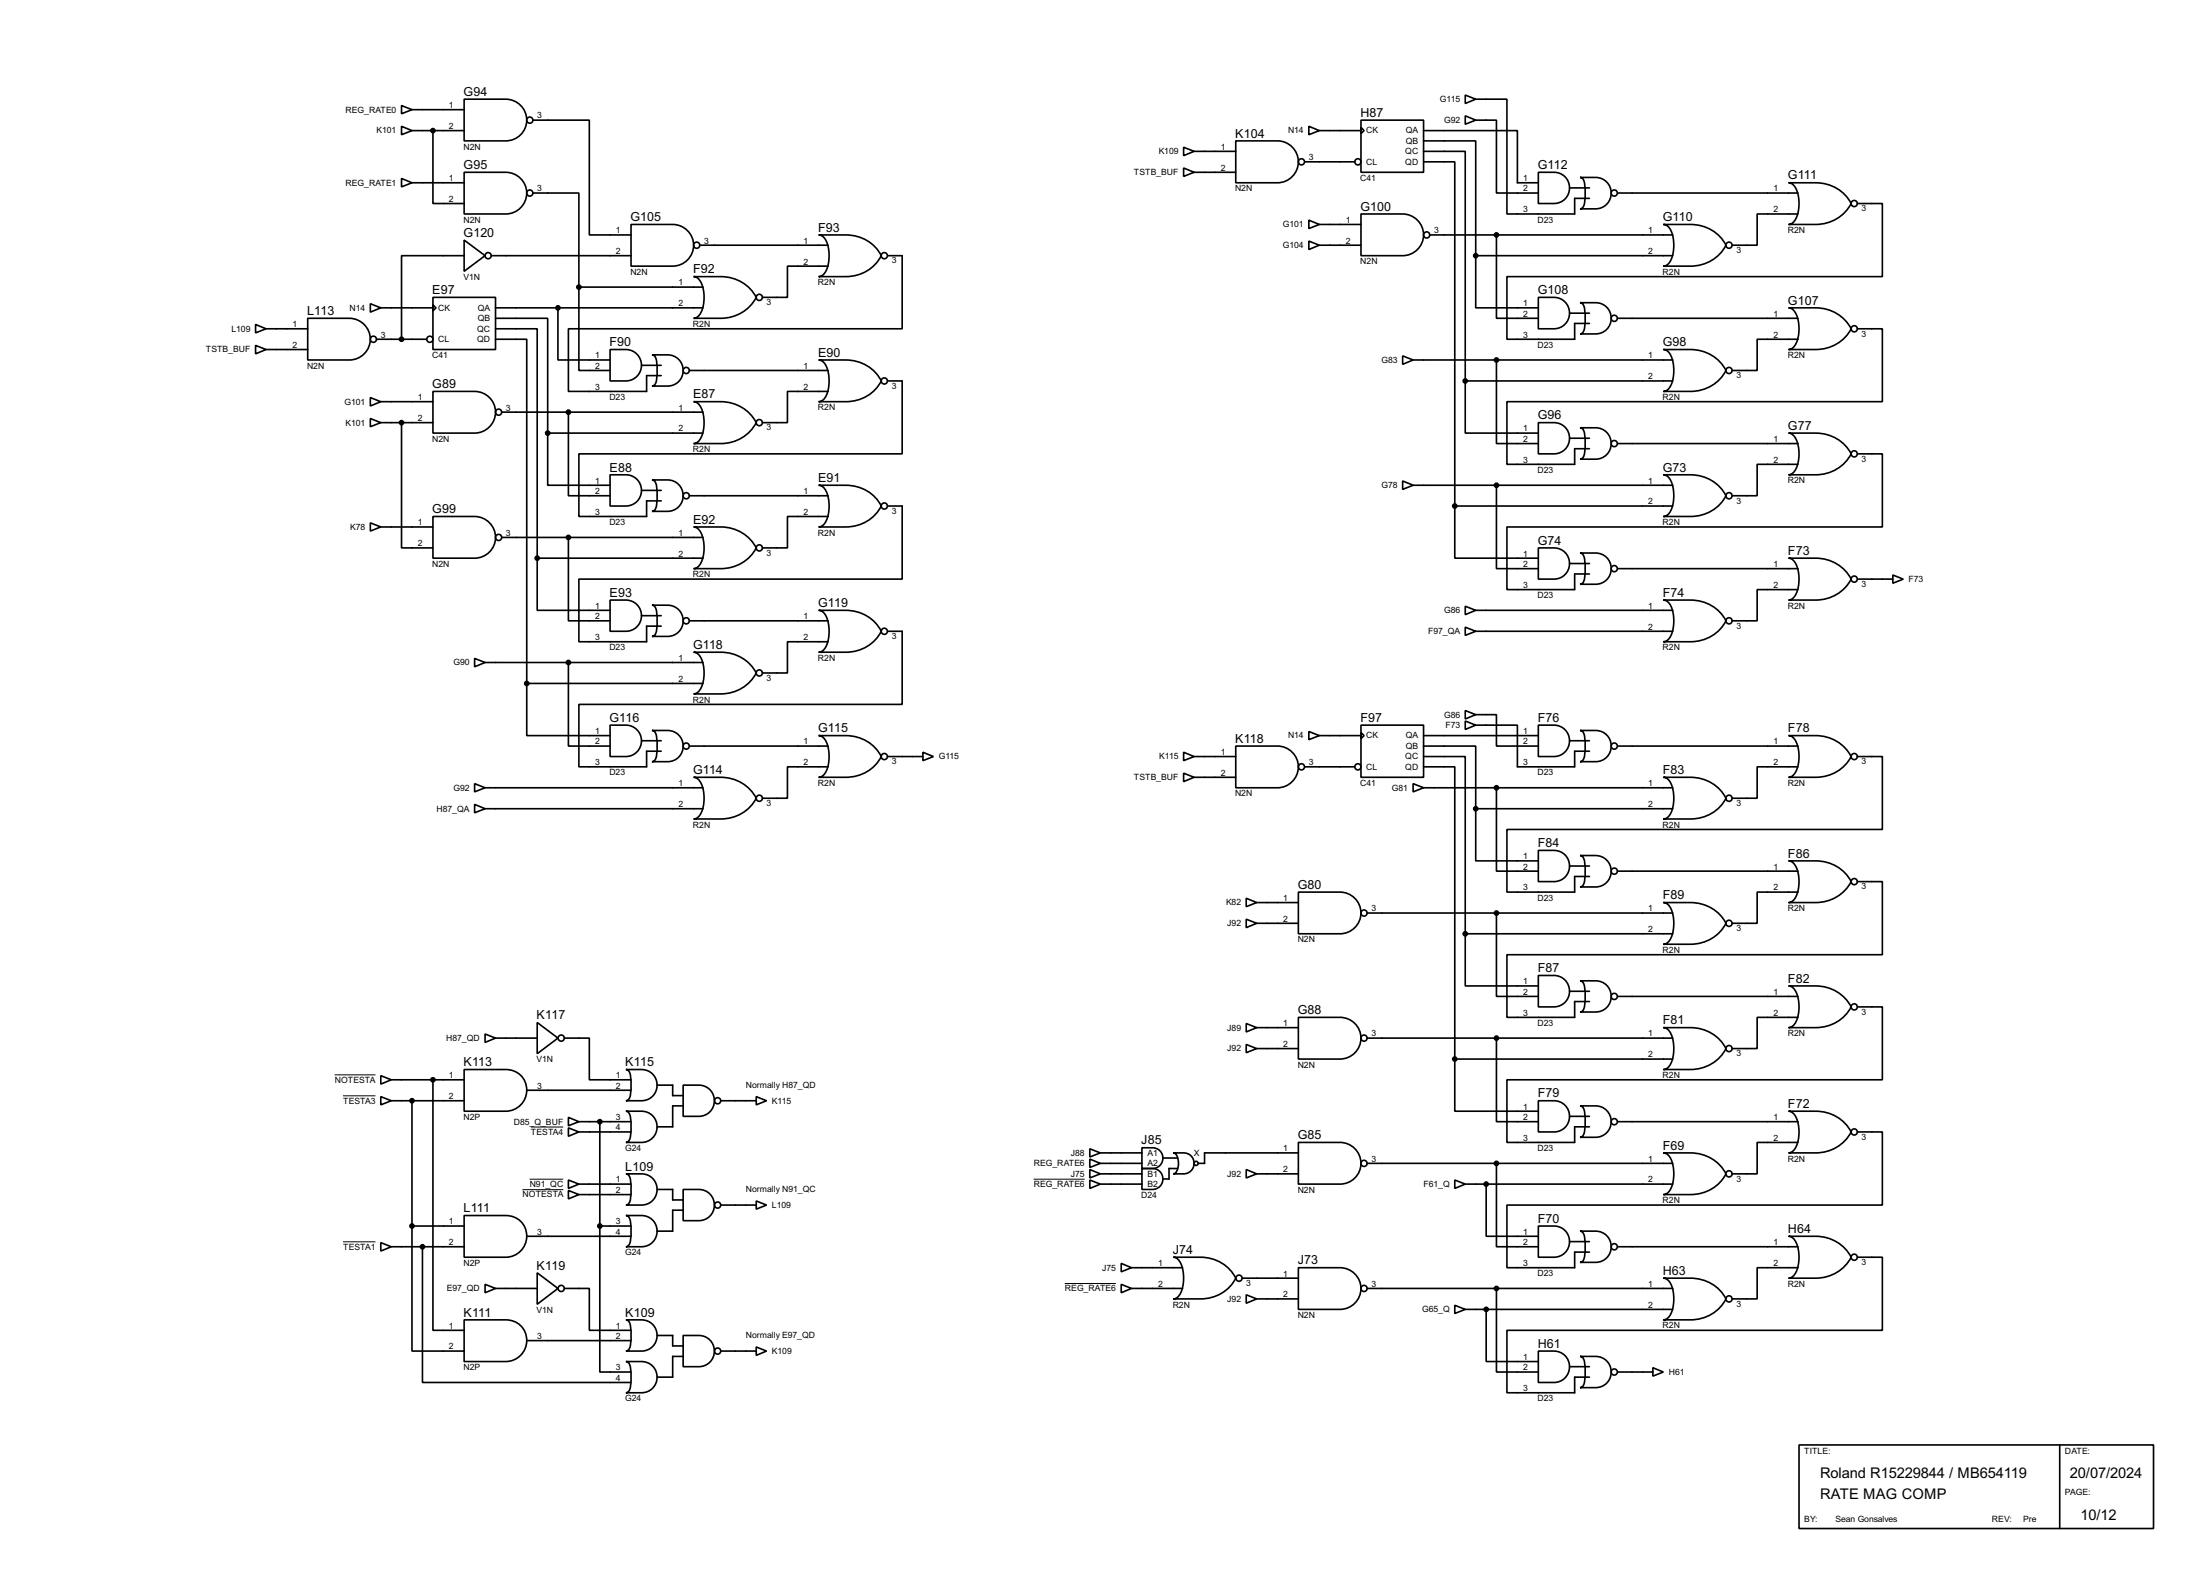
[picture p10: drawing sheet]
<svg xmlns="http://www.w3.org/2000/svg" width="536mm" height="383mm" viewBox="0 0 536 383" stroke-linecap="round" stroke-linejoin="round" font-family="sans-serif">
<g fill="none" stroke="#000" stroke-width=".4">
<path d="M97.8 30.8l2.6 1-2.6 1zM97.8 25.7l2.6 1-2.6 1zM100.4 31.8h12.7M100.4 26.7h12.7M105.5 31.8v17.8h7.6M113.1 24.2h10.1a5.1 5.1 0 0 1 5.1 5 5.1 5.1 0 0 1-5.1 5.1h-10.1zM129.8 29.3h13.8v27.9h10.1M288.3 35.9l2.6 1-2.6 1zM290.9 36.9h10.1M301 34.3h10.2a5.1 5.1 0 0 1 5.1 5.1 5.1 5.1 0 0 1-5.1 5.1h-10.2zM317.8 39.4h12.2M318.8 30.8l2.6 1-2.6 1z"/>
<path d="M321.4 31.8h10.1M331.5 29.3h15.3v12.7h-15.3zM331.5 31l.8 .8-.8 .8zM346.8 31.8h22.8v12.7h5.1M346.8 36.9h10.1v55.9M346.8 39.4h7.6v83.8M346.8 34.3h12.7v28M356.9 23.2l2.6 1-2.6 1zM356.9 28.2l2.6 1.1-2.6 1zM359.5 24.2h7.6v27.9h16.5v-3.8h3.6M359.5 29.3h5v17.7h10.2M97.8 43.5l2.6 1-2.6 1z"/>
<path d="M100.4 44.5h12.7M113.1 58.5l5.1 3.8-5.1 3.8zM113.1 42h10.1a5.1 5.1 0 0 1 5.1 5 5.1 5.1 0 0 1-5.1 5.1h-10.1zM129.8 47h11.2v22.9M153.7 54.7h10.2a5.1 5.1 0 0 1 5.1 5 5.1 5.1 0 0 1-5.1 5.1h-10.2zM170.5 59.7h31.2M199.4 57.2h6.6a9.5 9.5 0 0 1 8.7 5.1 9.5 9.5 0 0 1-8.7 5.1h-6.6a3.2 3.2 0 0 0 2.4-3.2 7.7 7.7 0 0 0-1.3-6.6zM288.3 40.9l2.6 1.1-2.6 1zM290.9 42h10.1M318.8 53.6l2.6 1.1-2.6 1zM318.8 58.7l2.6 1-2.6 1.1zM321.4 59.7h10.1"/>
<path d="M321.4 54.7h10.1M331.5 52.1h10.2a5.1 5.1 0 0 1 5.1 5.1 5.1 5.1 0 0 1-5.1 5.1h-10.2zM348.3 57.2h59.2M364.5 57.2v20.3h10.2M374.7 42h3.8a3.8 3.8 0 0 1 3.8 3.8 3.8 3.8 0 0 1-3.8 3.8h-3.8zM382.3 45.8h4.9M384.9 43.2h3.8a3.8 3.8 0 0 1 3.8 3.8 3.8 3.8 0 0 1-3.8 3.9h-3.8a1.76 1.76 0 0 0 1.1-2 15.3 15.3 0 0 0-.3-5.1l-.3-.4zM394 47h44M405.2 54.7h6.6a9.5 9.5 0 0 1 8.6 5 9.5 9.5 0 0 1-8.6 5.1h-6.6a3.2 3.2 0 0 0 2.3-3.1 7.7 7.7 0 0 0-1.3-6.6zM435.7 44.5h6.6a9.6 9.6 0 0 1 8.6 5.1 9.6 9.6 0 0 1-8.6 5.1h-6.6a3.2 3.2 0 0 0 2.3-3.2 7.6 7.6 0 0 0-1.3-6.6zM438 52.1h-10v7.6h-6.1M452.4 49.6h6.1v17.8h-91.4v15.2h16.5v-3.8h3.6"/>
<path d="M62.3 79l2.5 1.1-2.5 1zM75 77.5h10.1a5.1 5.1 0 0 1 5.1 5.1 5.1 5.1 0 0 1-5.1 5.1h-10.1zM90.2 74l2.6 1-2.6 1zM92.8 75h12.7M105.5 72.4h15.2v12.7h-15.2zM105.5 74.2l.7 .8-.7 .7zM113.1 62.3h-15.3v20.3M119.7 62.3h34M120.7 77.5h12.7v28M120.7 75h50.6M135.9 75v12.7h12.7M141 69.9v20.3h7.6"/>
<path d="M141 69.9h30.3M169 67.4h6.6a9.6 9.6 0 0 1 8.6 5 9.6 9.6 0 0 1-8.6 5.1h-6.6a3.2 3.2 0 0 0 2.3-3.1 7.6 7.6 0 0 0-1.3-6.6zM201.7 64.8h-9.9v7.6h-6.1M216.2 62.3h3.6v17.8h-81.3v15.2h19v-3.8h3.6M359.5 62.3v12.7h15.2M359.5 62.3h48M374.7 72.4h3.8a3.8 3.8 0 0 1 3.8 3.8 3.8 3.8 0 0 1-3.8 3.9h-3.8zM382.3 76.3h4.9M384.9 73.7h3.8a3.8 3.8 0 0 1 3.8 3.8 3.8 3.8 0 0 1-3.8 3.8h-3.8a1.75 1.75 0 0 0 1.1-1.9 15.1 15.1 0 0 0-.3-5.1l-.3-.4zM394 77.5h44M435.7 75h6.6a9.6 9.6 0 0 1 8.6 5.1 9.6 9.6 0 0 1-8.6 5h-6.6a3.2 3.2 0 0 0 2.3-3.1 7.7 7.7 0 0 0-1.3-6.6zM62.3 84.1l2.5 1-2.5 1.1z"/>
<path d="M64.8 85.1h10.2M64.8 80.1h10.2M90.2 96.8l2.6 1-2.6 1.1zM91.7 82.6h12.2M92.8 97.8h12.7M105.5 95.3h10.1a5.1 5.1 0 0 1 5.1 5.1 5.1 5.1 0 0 1-5.1 5.1h-10.1zM120.7 80.1h10.2v55.8M120.7 82.6h7.6v83.8M148.6 85.1h3.9a3.8 3.8 0 0 1 3.8 3.8 3.8 3.8 0 0 1-3.8 3.9h-3.9zM156.3 89h4.8M158.8 86.4h3.8a3.8 3.8 0 0 1 3.8 3.8 3.8 3.8 0 0 1-3.8 3.8h-3.8a1.75 1.75 0 0 0 1.2-1.9 15.1 15.1 0 0 0-.3-5.1l-.4-.4zM167.9 90.2h33.8"/>
<path d="M169 97.8h6.6a9.6 9.6 0 0 1 8.6 5.1 9.6 9.6 0 0 1-8.6 5.1h-6.6a3.2 3.2 0 0 0 2.3-3.1 7.7 7.7 0 0 0-1.3-6.7zM199.4 87.7h6.6a9.5 9.5 0 0 1 8.7 5.1 9.5 9.5 0 0 1-8.7 5h-6.6a3.1 3.1 0 0 0 2.4-3.1 7.8 7.8 0 0 0-1.3-6.6zM201.7 95.3h-9.9v7.6h-6.1M216.2 92.8h3.6v17.7h-78.8v15.3h16.5v-3.8h3.6M341.7 86.7l2.5 1-2.5 1zM344.2 87.7h63.3M356.9 92.8v12.7h17.8M356.9 92.8h50.6M364.5 87.7v20.3h10.2M405.2 85.1h6.6a9.6 9.6 0 0 1 8.6 5.1 9.5 9.5 0 0 1-8.6 5.1h-6.6a3.2 3.2 0 0 0 2.3-3.1 7.8 7.8 0 0 0-1.3-6.7zM438 82.6h-10v7.6h-6.1M452.4 80.1h6.1v17.7h-91.4v15.3h16.5v-3.8h3.6"/>
<path d="M90.2 101.9l2.6 1-2.6 1zM92.8 102.9h12.7M97.8 102.9v30.5h7.7M122.2 100.4h49.1M133.4 105.5v12.7h15.2M133.4 105.5h37.9M138.5 100.4v20.3h10.1M148.6 115.6h3.9a3.8 3.8 0 0 1 3.8 3.8 3.8 3.8 0 0 1-3.8 3.8h-3.9zM156.3 119.4h4.8M158.8 116.9h3.8a3.8 3.8 0 0 1 3.8 3.8 3.8 3.8 0 0 1-3.8 3.8h-3.8a1.75 1.75 0 0 0 1.2-1.9 15.4 15.4 0 0 0-.3-5.1l-.4-.5zM199.4 118.2h6.6a9.5 9.5 0 0 1 8.7 5 9.5 9.5 0 0 1-8.7 5.1h-6.6a3.2 3.2 0 0 0 2.4-3.1 7.7 7.7 0 0 0-1.3-6.6zM341.7 117.1l2.5 1.1-2.5 1z"/>
<path d="M344.2 118.2h63.3M364.5 118.2v20.3h10.2M374.7 102.9h3.8a3.8 3.8 0 0 1 3.8 3.8 3.8 3.8 0 0 1-3.8 3.8h-3.8zM382.3 106.7h4.9M384.9 104.2h3.8a3.8 3.8 0 0 1 3.8 3.8 3.8 3.8 0 0 1-3.8 3.8h-3.8a1.75 1.75 0 0 0 1.1-1.9 15.4 15.4 0 0 0-.3-5.1l-.3-.5zM394 108h44M405.2 115.6h6.6a9.6 9.6 0 0 1 8.6 5.1 9.5 9.5 0 0 1-8.6 5.1h-6.6a3.2 3.2 0 0 0 2.3-3.2 7.8 7.8 0 0 0-1.3-6.6zM435.7 105.5h6.6a9.6 9.6 0 0 1 8.6 5 9.6 9.6 0 0 1-8.6 5.1h-6.6a3.2 3.2 0 0 0 2.3-3.1 7.6 7.6 0 0 0-1.3-6.6zM438 113.1h-10v7.6h-6.1M452.4 110.5h6.1v17.8h-91.4v15.3h16.5v-3.8h3.6M90.2 127.3l2.6 1-2.6 1zM92.8 128.3h12.7"/>
<path d="M105.5 125.8h10.1a5.1 5.1 0 0 1 5.1 5 5.1 5.1 0 0 1-5.1 5.1h-10.1zM122.2 130.9h49.1M130.9 135.9v12.7h17.7M130.9 135.9h40.4M138.5 130.9v20.3h10.1M167.9 120.7h33.8M169 128.3h6.6a9.6 9.6 0 0 1 8.6 5.1 9.6 9.6 0 0 1-8.6 5.1h-6.6a3.2 3.2 0 0 0 2.3-3.2 7.7 7.7 0 0 0-1.3-6.6zM201.7 125.8h-9.9v7.6h-6.1M216.2 123.2h3.6v17.8h-78.8v15.3h16.5v-3.8h3.6M354.4 123.2v12.7h20.3M354.4 123.2h53.1M374.7 133.4h3.8a3.8 3.8 0 0 1 3.8 3.8 3.8 3.8 0 0 1-3.8 3.8h-3.8z"/>
<path d="M382.3 137.2h4.9M384.9 134.7h3.8a3.8 3.8 0 0 1 3.8 3.8 3.8 3.8 0 0 1-3.8 3.8h-3.8a1.73 1.73 0 0 0 1.1-2 15.2 15.2 0 0 0-.3-5l-.3-.5zM394 138.5h44M435.7 135.9h6.6a9.6 9.6 0 0 1 8.6 5.1 9.6 9.6 0 0 1-8.6 5.1h-6.6a3.2 3.2 0 0 0 2.3-3.1 7.7 7.7 0 0 0-1.3-6.7zM148.6 146.1h3.9a3.8 3.8 0 0 1 3.8 3.8 3.8 3.8 0 0 1-3.8 3.8h-3.9zM156.3 149.9h4.8M158.8 147.4h3.8a3.8 3.8 0 0 1 3.8 3.8 3.8 3.8 0 0 1-3.8 3.8h-3.8a1.73 1.73 0 0 0 1.2-2 15.2 15.2 0 0 0-.3-5l-.4-.5zM167.9 151.2h33.8M169 158.8h6.6a9.6 9.6 0 0 1 8.6 5.1 9.6 9.6 0 0 1-8.6 5.1h-6.6a3.2 3.2 0 0 0 2.3-3.2 7.6 7.6 0 0 0-1.3-6.6zM199.4 148.6h6.6a9.5 9.5 0 0 1 8.7 5.1 9.5 9.5 0 0 1-8.7 5.1h-6.6a3.2 3.2 0 0 0 2.4-3.1 7.8 7.8 0 0 0-1.3-6.7zM201.7 156.3h-9.9v7.6h-6.1M216.2 153.7h3.6v17.8h-78.8v15.2h16.5v-3.8h3.6"/>
<path d="M356.9 147.6l2.6 1-2.6 1.1zM356.9 152.7l2.6 1-2.6 1zM359.5 148.6h48M359.5 153.7h48M405.2 146.1h6.6a9.5 9.5 0 0 1 8.6 5.1 9.5 9.5 0 0 1-8.6 5.1h-6.6a3.2 3.2 0 0 0 2.3-3.2 7.7 7.7 0 0 0-1.3-6.6zM438 143.6h-10v7.6h-6.1M452.4 141h8.7M461.1 140l2.5 1-2.5 1zM115.6 160.3l2.6 1-2.6 1.1zM118.2 161.3h53.1M128.3 166.4v12.7h20.3M128.3 166.4h43"/>
<path d="M138.5 161.3v20.4h10.1M148.6 176.6h3.9a3.8 3.8 0 0 1 3.8 3.8 3.8 3.8 0 0 1-3.8 3.8h-3.9zM158.8 177.9h3.8a3.8 3.8 0 0 1 3.8 3.8 3.8 3.8 0 0 1-3.8 3.8h-3.8a1.75 1.75 0 0 0 1.2-2 15.2 15.2 0 0 0-.3-5.1l-.4-.4zM199.4 179.1h6.6a9.5 9.5 0 0 1 8.7 5.1 9.5 9.5 0 0 1-8.7 5.1h-6.6a3.2 3.2 0 0 0 2.4-3.2 7.8 7.8 0 0 0-1.3-6.6zM318.8 178.1l2.6 1-2.6 1zM321.4 179.1h10.1M331.5 176.6h15.3v12.7h-15.3zM331.5 178.4l.8 .7-.8 .8zM346.8 179.1h27.9M356.9 173l2.6 1-2.6 1.1zM356.9 175.6l2.6 1-2.6 1zM359.5 174h5v7.7h10.2"/>
<path d="M359.5 176.6h10.1v10.1h14v-3.8h3.6M374.7 176.6h3.8a3.8 3.8 0 0 1 3.8 3.8 3.8 3.8 0 0 1-3.8 3.8h-3.8zM384.9 177.9h3.8a3.8 3.8 0 0 1 3.8 3.8 3.8 3.8 0 0 1-3.8 3.8h-3.8a1.75 1.75 0 0 0 1.1-2 15.2 15.2 0 0 0-.3-5.1l-.3-.4zM435.7 179.1h6.6a9.6 9.6 0 0 1 8.6 5.1 9.6 9.6 0 0 1-8.6 5.1h-6.6a3.2 3.2 0 0 0 2.3-3.2 7.7 7.7 0 0 0-1.3-6.6zM115.6 190.8l2.6 1-2.6 1zM115.6 195.9l2.6 1-2.6 1zM118.2 196.9h53.1M118.2 191.8h53.1M156.3 180.4h4.8M167.9 181.7h33.8M169 189.3h6.6a9.6 9.6 0 0 1 8.6 5.1 9.6 9.6 0 0 1-8.6 5h-6.6a3.2 3.2 0 0 0 2.3-3.1 7.7 7.7 0 0 0-1.3-6.6zM201.7 186.7h-9.9v7.7h-6.1"/>
<path d="M216.2 184.2h8.6M224.8 183.2l2.6 1-2.6 1zM288.3 183.2l2.6 1-2.6 1zM288.3 188.3l2.6 1-2.6 1zM290.9 184.2h10.1M290.9 189.3h10.1M301 181.7h10.2a5.1 5.1 0 0 1 5.1 5 5.1 5.1 0 0 1-5.1 5.1h-10.2zM317.8 186.7h12.2M344.2 190.8l2.6 1-2.6 1zM346.8 181.7h12.7v15.2M346.8 184.2h10.1v43.2M346.8 186.7h7.6v71.2"/>
<path d="M346.8 191.8h60.7M359.5 196.9v12.7h15.2M359.5 196.9h48M364.5 191.8v20.3h10.2M382.3 180.4h4.9M394 181.7h44M405.2 189.3h6.6a9.6 9.6 0 0 1 8.6 5.1 9.5 9.5 0 0 1-8.6 5h-6.6a3.1 3.1 0 0 0 2.3-3.1 7.8 7.8 0 0 0-1.3-6.6zM438 186.7h-10v7.7h-6.1M452.4 184.2h6.1v17.8h-91.4v15.2h16.5v-3.8h3.6M303.6 218.7l2.5 1.1-2.5 1zM306.1 219.8h10.2M316.3 217.2h10.1a5.1 5.1 0 0 1 5.1 5.1 5.1 5.1 0 0 1-5.1 5.1h-10.1z"/>
<path d="M374.7 207.1h3.8a3.8 3.8 0 0 1 3.8 3.8 3.8 3.8 0 0 1-3.8 3.8h-3.8zM382.3 210.9h4.9M384.9 208.3h3.8a3.8 3.8 0 0 1 3.8 3.8 3.8 3.8 0 0 1-3.8 3.9h-3.8a1.76 1.76 0 0 0 1.1-2 15.3 15.3 0 0 0-.3-5.1l-.3-.4zM394 212.1h44M405.2 219.8h6.6a9.5 9.5 0 0 1 8.6 5 9.5 9.5 0 0 1-8.6 5.1h-6.6a3.2 3.2 0 0 0 2.3-3.1 7.7 7.7 0 0 0-1.3-6.6zM435.7 209.6h6.6a9.6 9.6 0 0 1 8.6 5.1 9.6 9.6 0 0 1-8.6 5.1h-6.6a3.2 3.2 0 0 0 2.3-3.2 7.6 7.6 0 0 0-1.3-6.6zM438 217.2h-10v7.6h-6.1M452.4 214.7h6.1v17.8h-91.4v15.2h16.5v-3.8h3.6M303.6 223.8l2.5 1-2.5 1.1zM306.1 224.8h10.2M333 222.3h74.5M356.9 227.4v12.7h17.8"/>
<path d="M356.9 227.4h50.6M364.5 222.3v20.3h10.2M374.7 237.5h3.8a3.8 3.8 0 0 1 3.8 3.8 3.8 3.8 0 0 1-3.8 3.9h-3.8zM384.9 238.8h3.8a3.8 3.8 0 0 1 3.8 3.8 3.8 3.8 0 0 1-3.8 3.8h-3.8a1.75 1.75 0 0 0 1.1-1.9 15.1 15.1 0 0 0-.3-5.1l-.3-.4zM118.2 251.8l2.5 1-2.5 1zM120.7 252.8h10.2M130.9 249l5 3.8-5 3.8zM137.5 252.8h6.1v10.1h10.1M303.6 249.2l2.5 1-2.5 1.1zM303.6 254.3l2.5 1-2.5 1zM306.1 250.2h10.2M306.1 255.3h10.2"/>
<path d="M316.3 247.7h10.1a5.1 5.1 0 0 1 5.1 5.1 5.1 5.1 0 0 1-5.1 5.1h-10.1zM333 252.8h74.5M354.4 257.9v12.7h20.3M354.4 257.9h53.1M364.5 252.8v20.3h10.2M382.3 241.4h4.9M394 242.6h44M405.2 250.2h6.6a9.6 9.6 0 0 1 8.6 5.1 9.5 9.5 0 0 1-8.6 5.1h-6.6a3.2 3.2 0 0 0 2.3-3.1 7.8 7.8 0 0 0-1.3-6.7zM435.7 240.1h6.6a9.6 9.6 0 0 1 8.6 5.1 9.6 9.6 0 0 1-8.6 5h-6.6a3.2 3.2 0 0 0 2.3-3.1 7.7 7.7 0 0 0-1.3-6.6zM438 247.7h-10v7.6h-6.1M452.4 245.2h6.1v17.7h-91.4v15.3h16.5v-3.8h3.6M92.8 261.9l2.5 1-2.5 1.1z"/>
<path d="M92.8 267l2.5 1-2.5 1zM95.3 268h17.8M95.3 262.9h17.8M100.4 268v30.5M105.5 262.9v61h7.6M113.1 260.4h10.1a5.1 5.1 0 0 1 5.1 5.1 5.1 5.1 0 0 1-5.1 5.1h-10.1zM128.3 265.5h25.4M138.5 272.1l2.5 1-2.5 1zM138.5 274.6l2.5 1-2.5 1.1zM141 273.1h12.7M141 275.6h12.7M146.1 273.1v25.4"/>
<path d="M152.5 260.4h3.8a3.8 3.8 0 0 1 3.8 3.8 3.8 3.8 0 0 1-3.8 3.8h-3.8a1.75 1.75 0 0 0 1.1-1.9 15.2 15.2 0 0 0-.3-5.1l-.3-.4zM152.5 270.6h3.8a3.8 3.8 0 0 1 3.8 3.8 3.8 3.8 0 0 1-3.8 3.8h-3.8a1.75 1.75 0 0 0 1.1-2 15.1 15.1 0 0 0-.3-5l-.3-.5zM160.1 264.2h3.8v2.6h2.5M166.4 264.2h3.8a3.8 3.8 0 0 1 3.8 3.8 3.8 3.8 0 0 1-3.8 3.8h-3.8zM166.4 269.3h-2.5v5.1h-3.8M175.6 268h8.6M184.2 267l2.5 1-2.5 1zM265.5 279.7l2.5 1-2.5 1zM278.2 279.5a5.2 5.2 0 0 1 4.1 .5 2.54 2.54 0 0 1 .8 2.8 2.54 2.54 0 0 1-2.4 1.7h-2.5zM316.3 278.2h10.1a5.1 5.1 0 0 1 5.1 5 5.1 5.1 0 0 1-5.1 5.1h-10.1zM374.7 268h3.8a3.8 3.8 0 0 1 3.8 3.8 3.8 3.8 0 0 1-3.8 3.8h-3.8zM382.3 271.8h4.9"/>
<path d="M384.9 269.3h3.8a3.8 3.8 0 0 1 3.8 3.8 3.8 3.8 0 0 1-3.8 3.8h-3.8a1.75 1.75 0 0 0 1.1-1.9 15.4 15.4 0 0 0-.3-5.1l-.3-.5zM394 273.1h44M435.7 270.6h6.6a9.6 9.6 0 0 1 8.6 5 9.6 9.6 0 0 1-8.6 5.1h-6.6a3.2 3.2 0 0 0 2.3-3.1 7.6 7.6 0 0 0-1.3-6.6zM438 278.2h-10v7.6h-6.1M452.4 275.6h6.1v17.8h-91.4v15.3h16.5v-3.8h3.6M100.4 298.5v30.5h12.7M100.4 298.5h12.7M113.1 296h10.1a5.1 5.1 0 0 1 5.1 5 5.1 5.1 0 0 1-5.1 5.1h-10.1zM138.5 289.9l2.5 1-2.5 1zM138.5 287.3l2.5 1-2.5 1.1zM141 288.3h12.7M141 290.9h12.7"/>
<path d="M146.1 298.5v35.6h7.6M146.1 298.5h7.6M152.5 285.8h3.8a3.8 3.8 0 0 1 3.8 3.8 3.8 3.8 0 0 1-3.8 3.8h-3.8a1.75 1.75 0 0 0 1.1-1.9 15.2 15.2 0 0 0-.3-5.1l-.3-.4zM152.5 296h3.8a3.8 3.8 0 0 1 3.8 3.8 3.8 3.8 0 0 1-3.8 3.8h-3.8a1.75 1.75 0 0 0 1.1-2 15.1 15.1 0 0 0-.3-5l-.3-.5zM160.1 289.6h3.8v2.6h2.5M166.4 289.6h3.8a3.8 3.8 0 0 1 3.8 3.8 3.8 3.8 0 0 1-3.8 3.8h-3.8zM166.4 294.7h-2.5v5.1h-3.8M175.6 293.4h8.6M184.2 292.4l2.5 1-2.5 1zM265.5 282.2l2.5 1.1-2.5 1zM265.5 284.8l2.5 1-2.5 1zM265.5 287.3l2.5 1-2.5 1.1z"/>
<path d="M268 285.8h10.2M268 283.3h10.2M268 280.7h10.2M268 288.3h10.2M278.2 284.5a5.1 5.1 0 0 1 4.1 .5 2.56 2.56 0 0 1 .8 2.9 2.56 2.56 0 0 1-2.4 1.7h-2.5zM283.3 282h3.5M285.8 280.7a5.1 5.1 0 0 1 4.1 .5 2.57 2.57 0 0 1 .8 2.9 2.57 2.57 0 0 1-2.4 1.7h-2.5a2.29 2.29 0 0 0 1.3-2.5 2.24 2.24 0 0 0-1.3-2.6zM286.8 284.5h-2v2.6h-1.5M303.6 284.8l2.5 1-2.5 1zM306.1 285.8h10.2M316.3 280.7h-22.9v2.6h-1.5M333 283.3h74.5"/>
<path d="M354.4 287.3l2.5 1-2.5 1.1zM356.9 288.3h50.6M362 288.3v12.7h12.7M364.5 283.3v20.3h10.2M374.7 298.5h3.8a3.8 3.8 0 0 1 3.8 3.8 3.8 3.8 0 0 1-3.8 3.8h-3.8zM384.9 299.8h3.8a3.8 3.8 0 0 1 3.8 3.8 3.8 3.8 0 0 1-3.8 3.8h-3.8a1.73 1.73 0 0 0 1.1-2 15.2 15.2 0 0 0-.3-5l-.3-.5zM405.2 280.7h6.6a9.6 9.6 0 0 1 8.6 5.1 9.5 9.5 0 0 1-8.6 5.1h-6.6a3.2 3.2 0 0 0 2.3-3.2 7.8 7.8 0 0 0-1.3-6.6zM92.8 302.6l2.5 1-2.5 1zM95.3 303.6h17.8M102.9 303.6v33h50.8M118.2 312.7l2.5 1-2.5 1.1zM120.7 313.7h10.2"/>
<path d="M128.3 301h25.4M130.9 309.9l5 3.8-5 3.9zM137.5 313.7h6.1v10.2h10.1M273.1 307.6l2.5 1.1-2.5 1zM273.1 312.7l2.5 1-2.5 1.1zM275.6 313.7h12.5M275.6 308.7h12.5M285.8 306.1h6.6a9.5 9.5 0 0 1 8.6 5.1 9.4 9.4 0 0 1-8.6 5.1h-6.6a3.2 3.2 0 0 0 2.3-3.2 7.9 7.9 0 0 0-1.3-6.6zM302.6 311.2h13.7M303.6 315.3l2.5 1-2.5 1zM306.1 316.3h10.2M316.3 308.7h10.1a5.1 5.1 0 0 1 5.1 5 5.1 5.1 0 0 1-5.1 5.1h-10.1z"/>
<path d="M333 313.7h74.5M354.4 317.8l2.5 1-2.5 1zM356.9 318.8h50.6M362 318.8v12.7h12.7M364.5 313.7v20.4h10.2M382.3 302.3h4.9M394 303.6h44M405.2 311.2h6.6a9.5 9.5 0 0 1 8.6 5.1 9.5 9.5 0 0 1-8.6 5.1h-6.6a3.2 3.2 0 0 0 2.3-3.2 7.7 7.7 0 0 0-1.3-6.6zM435.7 301h6.6a9.6 9.6 0 0 1 8.6 5.1 9.6 9.6 0 0 1-8.6 5.1h-6.6a3.2 3.2 0 0 0 2.3-3.1 7.7 7.7 0 0 0-1.3-6.7zM438 308.7h-10v7.6h-6.1M452.4 306.1h6.1v17.8h-91.4v15.2h16.5v-3.8h3.6M113.1 321.4h10.1a5.1 5.1 0 0 1 5.1 5 5.1 5.1 0 0 1-5.1 5.1h-10.1z"/>
<path d="M128.3 326.4h25.4M152.5 321.4h3.8a3.8 3.8 0 0 1 3.8 3.8 3.8 3.8 0 0 1-3.8 3.8h-3.8a1.75 1.75 0 0 0 1.1-2 15.1 15.1 0 0 0-.3-5l-.3-.5zM152.5 331.5h3.8a3.8 3.8 0 0 1 3.8 3.8 3.8 3.8 0 0 1-3.8 3.8h-3.8a1.73 1.73 0 0 0 1.1-1.9 15.2 15.2 0 0 0-.3-5.1l-.3-.4zM160.1 325.2h3.8v2.5h2.5M166.4 325.2h3.8a3.8 3.8 0 0 1 3.8 3.8 3.8 3.8 0 0 1-3.8 3.8h-3.8zM166.4 330.3h-2.5v5h-3.8M175.6 329h8.6M184.2 328l2.5 1-2.5 1zM374.7 329h3.8a3.8 3.8 0 0 1 3.8 3.8 3.8 3.8 0 0 1-3.8 3.8h-3.8zM382.3 332.8h4.9M384.9 330.3h3.8a3.8 3.8 0 0 1 3.8 3.8 3.8 3.8 0 0 1-3.8 3.8h-3.8a1.75 1.75 0 0 0 1.1-2 15.2 15.2 0 0 0-.3-5.1l-.3-.4zM394 334.1h8.6"/>
<path d="M402.6 333l2.6 1.1-2.6 1zM438.2 351.8h86.4v20.4h-86.4zM501.7 351.8v20.4"/>
<circle cx="129" cy="29.3" r=".75"/>
<circle cx="317" cy="39.4" r=".75"/>
<circle cx="330.7" cy="39.4" r=".75"/>
<circle cx="129" cy="47" r=".75"/>
<circle cx="169.7" cy="59.7" r=".75"/>
<circle cx="347.5" cy="57.2" r=".75"/>
<circle cx="393.2" cy="47" r=".75"/>
<circle cx="421.1" cy="59.7" r=".75"/>
<circle cx="451.6" cy="49.6" r=".75"/>
<circle cx="118.9" cy="62.3" r=".75"/>
<circle cx="184.9" cy="72.4" r=".75"/>
<circle cx="215.4" cy="62.3" r=".75"/>
<circle cx="393.2" cy="77.5" r=".75"/>
<circle cx="90.9" cy="82.6" r=".75"/>
<circle cx="104.7" cy="82.6" r=".75"/>
<circle cx="167.1" cy="90.2" r=".75"/>
<circle cx="215.4" cy="92.8" r=".75"/>
<circle cx="421.1" cy="90.2" r=".75"/>
<circle cx="451.6" cy="80.1" r=".75"/>
<circle cx="121.4" cy="100.4" r=".75"/>
<circle cx="184.9" cy="102.9" r=".75"/>
<circle cx="393.2" cy="108" r=".75"/>
<circle cx="451.6" cy="110.5" r=".75"/>
<circle cx="121.4" cy="130.9" r=".75"/>
<circle cx="167.1" cy="120.7" r=".75"/>
<circle cx="184.9" cy="133.4" r=".75"/>
<circle cx="215.4" cy="123.2" r=".75"/>
<circle cx="393.2" cy="138.5" r=".75"/>
<circle cx="421.1" cy="120.7" r=".75"/>
<circle cx="167.1" cy="151.2" r=".75"/>
<circle cx="215.4" cy="153.7" r=".75"/>
<circle cx="421.1" cy="151.2" r=".75"/>
<circle cx="451.6" cy="141" r=".75"/>
<circle cx="184.9" cy="163.9" r=".75"/>
<circle cx="167.1" cy="181.7" r=".75"/>
<circle cx="184.9" cy="194.4" r=".75"/>
<circle cx="215.4" cy="184.2" r=".75"/>
<circle cx="317" cy="186.7" r=".75"/>
<circle cx="330.7" cy="186.7" r=".75"/>
<circle cx="393.2" cy="181.7" r=".75"/>
<circle cx="421.1" cy="194.4" r=".75"/>
<circle cx="451.6" cy="184.2" r=".75"/>
<circle cx="393.2" cy="212.1" r=".75"/>
<circle cx="451.6" cy="214.7" r=".75"/>
<circle cx="332.2" cy="222.3" r=".75"/>
<circle cx="421.1" cy="224.8" r=".75"/>
<circle cx="136.7" cy="252.8" r=".75"/>
<circle cx="332.2" cy="252.8" r=".75"/>
<circle cx="393.2" cy="242.6" r=".75"/>
<circle cx="421.1" cy="255.3" r=".75"/>
<circle cx="451.6" cy="245.2" r=".75"/>
<circle cx="174.8" cy="268" r=".75"/>
<circle cx="393.2" cy="273.1" r=".75"/>
<circle cx="451.6" cy="275.6" r=".75"/>
<circle cx="174.8" cy="293.4" r=".75"/>
<circle cx="291.3" cy="283.3" r=".5"/>
<circle cx="332.2" cy="283.3" r=".75"/>
<circle cx="421.1" cy="285.8" r=".75"/>
<circle cx="136.7" cy="313.7" r=".75"/>
<circle cx="301.8" cy="311.2" r=".75"/>
<circle cx="332.2" cy="313.7" r=".75"/>
<circle cx="393.2" cy="303.6" r=".75"/>
<circle cx="421.1" cy="316.3" r=".75"/>
<circle cx="451.6" cy="306.1" r=".75"/>
<circle cx="174.8" cy="329" r=".75"/>
<circle cx="393.2" cy="334.1" r=".75"/>
</g>
<g fill="#000" stroke="#000" stroke-width=".4">
<circle cx="105.4" cy="31.8" r=".5"/>
<circle cx="364.5" cy="57.2" r=".5"/>
<circle cx="135.9" cy="75" r=".5"/>
<circle cx="141" cy="69.9" r=".5"/>
<circle cx="359.4" cy="62.3" r=".5"/>
<circle cx="97.8" cy="82.6" r=".5"/>
<circle cx="356.9" cy="92.8" r=".5"/>
<circle cx="364.5" cy="87.7" r=".5"/>
<circle cx="97.8" cy="102.9" r=".5"/>
<circle cx="133.4" cy="105.5" r=".5"/>
<circle cx="138.4" cy="100.4" r=".5"/>
<circle cx="364.5" cy="118.2" r=".5"/>
<circle cx="130.8" cy="135.9" r=".5"/>
<circle cx="138.4" cy="130.9" r=".5"/>
<circle cx="354.3" cy="123.2" r=".5"/>
<circle cx="128.3" cy="166.4" r=".5"/>
<circle cx="138.4" cy="161.3" r=".5"/>
<circle cx="359.4" cy="196.9" r=".5"/>
<circle cx="364.5" cy="191.8" r=".5"/>
<circle cx="356.9" cy="227.4" r=".5"/>
<circle cx="364.5" cy="222.3" r=".5"/>
<circle cx="354.3" cy="257.9" r=".5"/>
<circle cx="364.5" cy="252.8" r=".5"/>
<circle cx="100.3" cy="268" r=".5"/>
<circle cx="105.4" cy="262.9" r=".5"/>
<circle cx="146.1" cy="273.1" r=".5"/>
<circle cx="100.3" cy="298.5" r=".5"/>
<circle cx="146.1" cy="298.5" r=".5"/>
<circle cx="362" cy="288.3" r=".5"/>
<circle cx="364.5" cy="283.3" r=".5"/>
<circle cx="102.9" cy="303.6" r=".5"/>
<circle cx="362" cy="318.8" r=".5"/>
<circle cx="364.5" cy="313.7" r=".5"/>
</g>
<path d="M81.5 261.7h10M83.6 266.8h7.9M129.3 274.4h7.9M127.3 289.7h9.9M129 287.1h8.2M251.8 287.1h12.4M83.6 302.4h7.9M259.4 312.5h12.4" fill="none" stroke="#000" stroke-width=".24"/>
<g font-size="4">
<text x="443.3" y="360">Roland R15229844 / MB654119</text>
<text x="504.2" y="360">20/07/2024</text>
<text x="443.3" y="365.1">RATE MAG COMP</text>
<text x="506.8" y="370.1">10/12</text>
</g>
<g font-size="3.4">
<text x="112.9" y="23.3">G94</text>
<text x="331.4" y="28.5">H87</text>
<text x="300.9" y="33.5">K104</text>
<text x="112.9" y="41.2">G95</text>
<text x="374.6" y="41.2">G112</text>
<text x="435.5" y="43.7">G111</text>
<text x="153.6" y="53.9">G105</text>
<text x="331.4" y="51.3">G100</text>
<text x="405" y="53.9">G110</text>
<text x="112.9" y="57.7">G120</text>
<text x="199.3" y="56.4">F93</text>
<text x="105.3" y="71.6">E97</text>
<text x="168.8" y="66.6">F92</text>
<text x="374.6" y="71.6">G108</text>
<text x="74.8" y="76.7">L113</text>
<text x="435.5" y="74.1">G107</text>
<text x="148.5" y="84.3">F90</text>
<text x="199.3" y="86.8">E90</text>
<text x="405" y="84.3">G98</text>
<text x="105.3" y="94.5">G89</text>
<text x="168.8" y="97">E87</text>
<text x="374.6" y="102.1">G96</text>
<text x="435.5" y="104.7">G77</text>
<text x="148.5" y="114.8">E88</text>
<text x="199.3" y="117.4">E91</text>
<text x="405" y="114.8">G73</text>
<text x="105.3" y="124.9">G99</text>
<text x="168.8" y="127.5">E92</text>
<text x="374.6" y="132.6">G74</text>
<text x="435.5" y="135.1">F73</text>
<text x="148.5" y="145.3">E93</text>
<text x="199.3" y="147.8">G119</text>
<text x="405" y="145.3">F74</text>
<text x="168.8" y="158">G118</text>
<text x="148.5" y="175.7">G116</text>
<text x="199.3" y="178.3">G115</text>
<text x="331.4" y="175.7">F97</text>
<text x="374.6" y="175.7">F76</text>
<text x="435.5" y="178.3">F78</text>
<text x="300.9" y="180.9">K118</text>
<text x="168.8" y="188.5">G114</text>
<text x="405" y="188.5">F83</text>
<text x="374.6" y="206.3">F84</text>
<text x="435.5" y="208.8">F86</text>
<text x="316.1" y="216.4">G80</text>
<text x="405" y="219">F89</text>
<text x="374.6" y="236.7">F87</text>
<text x="435.5" y="239.3">F82</text>
<text x="130.7" y="248.2">K117</text>
<text x="316.1" y="246.9">G88</text>
<text x="405" y="249.4">F81</text>
<text x="112.9" y="259.6">K113</text>
<text x="152.3" y="259.6">K115</text>
<text x="374.6" y="267.2">F79</text>
<text x="435.5" y="269.8">F72</text>
<text x="278" y="278.7">J85</text>
<text x="316.1" y="277.4">G85</text>
<text x="405" y="279.9">F69</text>
<text x="152.3" y="285">L109</text>
<text x="112.9" y="295.2">L111</text>
<text x="374.6" y="297.7">F70</text>
<text x="285.7" y="305.3">J74</text>
<text x="435.5" y="300.2">H64</text>
<text x="130.7" y="309.1">K119</text>
<text x="316.1" y="307.9">J73</text>
<text x="405" y="310.4">H63</text>
<text x="112.9" y="320.6">K111</text>
<text x="152.3" y="320.6">K109</text>
<text x="374.6" y="328.2">H61</text>
</g>
<g font-size="2.4">
<text x="84.1" y="27.4">REG_RATE0</text>
<text x="109.4" y="26.3">1</text>
<text x="130.9" y="28.9">3</text>
<text x="350.7" y="24.8">G115</text>
<text x="351.7" y="30">G92</text>
<text x="91.7" y="32.5">K101</text>
<text x="109.4" y="31.4">2</text>
<text x="313.7" y="32.5">N14</text>
<text x="332.8" y="32.5">CK</text>
<text x="342.4" y="32.5">QA</text>
<text x="342.4" y="35">QB</text>
<text x="112.9" y="36.4">N2N</text>
<text x="282.2" y="37.5">K109</text>
<text x="297.4" y="36.4">1</text>
<text x="297.4" y="41.6">2</text>
<text x="318.8" y="39">3</text>
<text x="332.8" y="40.1">CL</text>
<text x="342.3" y="37.5">QC</text>
<text x="342.3" y="40.1">QD</text>
<text x="84.1" y="45.2">REG_RATE1</text>
<text x="109.4" y="44.1">1</text>
<text x="130.9" y="46.6">3</text>
<text x="276.2" y="42.7">TSTB_BUF</text>
<text x="300.8" y="46.6">N2N</text>
<text x="331.3" y="44.1">C41</text>
<text x="371" y="44.1">1</text>
<text x="371" y="46.6">2</text>
<text x="432" y="46.6">1</text>
<text x="109.4" y="49.2">2</text>
<text x="371" y="51.7">3</text>
<text x="432" y="51.7">2</text>
<text x="453.4" y="51.5">3</text>
<text x="112.9" y="54.2">N2N</text>
<text x="150" y="56.8">1</text>
<text x="171.5" y="59.3">3</text>
<text x="195.8" y="59.3">1</text>
<text x="312.5" y="55.4">G101</text>
<text x="327.8" y="54.3">1</text>
<text x="327.8" y="59.3">2</text>
<text x="349.3" y="56.8">3</text>
<text x="374.5" y="54.2">D23</text>
<text x="401.5" y="56.8">1</text>
<text x="435.5" y="56.8">R2N</text>
<text x="150" y="61.9">2</text>
<text x="195.8" y="64.4">2</text>
<text x="217.2" y="64.2">3</text>
<text x="312.5" y="60.4">G104</text>
<text x="331.3" y="64.3">N2N</text>
<text x="401.5" y="61.9">2</text>
<text x="423" y="61.6">3</text>
<text x="112.9" y="68.1">V1N</text>
<text x="153.5" y="66.9">N2N</text>
<text x="165.3" y="69.5">1</text>
<text x="199.2" y="69.5">R2N</text>
<text x="405" y="66.9">R2N</text>
<text x="85.1" y="75.6">N14</text>
<text x="106.7" y="75.6">CK</text>
<text x="116.4" y="75.6">QA</text>
<text x="165.3" y="74.6">2</text>
<text x="186.7" y="74.3">3</text>
<text x="371" y="74.6">1</text>
<text x="371" y="77.1">2</text>
<text x="432" y="77.1">1</text>
<text x="56.4" y="80.8">L109</text>
<text x="71.3" y="79.7">1</text>
<text x="92.8" y="82.2">3</text>
<text x="106.7" y="83.3">CL</text>
<text x="116.2" y="80.8">QC</text>
<text x="116.2" y="83.3">QD</text>
<text x="116.4" y="78.2">QB</text>
<text x="168.8" y="79.6">R2N</text>
<text x="371" y="82.2">3</text>
<text x="432" y="82.2">2</text>
<text x="453.4" y="81.9">3</text>
<text x="50.1" y="85.8">TSTB_BUF</text>
<text x="71.3" y="84.7">2</text>
<text x="74.8" y="89.7">N2N</text>
<text x="105.3" y="87.2">C41</text>
<text x="145" y="87.3">1</text>
<text x="145" y="89.8">2</text>
<text x="195.8" y="89.8">1</text>
<text x="336.5" y="88.4">G83</text>
<text x="374.5" y="84.7">D23</text>
<text x="401.5" y="87.3">1</text>
<text x="435.5" y="87.2">R2N</text>
<text x="145" y="94.9">3</text>
<text x="195.8" y="94.9">2</text>
<text x="217.2" y="94.6">3</text>
<text x="401.5" y="92.4">2</text>
<text x="423" y="92.1">3</text>
<text x="83.9" y="98.5">G101</text>
<text x="101.8" y="97.4">1</text>
<text x="123.2" y="100">3</text>
<text x="148.4" y="97.4">D23</text>
<text x="165.3" y="100">1</text>
<text x="199.2" y="99.9">R2N</text>
<text x="405" y="97.4">R2N</text>
<text x="84.1" y="103.6">K101</text>
<text x="101.8" y="102.5">2</text>
<text x="105.3" y="107.6">N2N</text>
<text x="165.3" y="105.1">2</text>
<text x="186.7" y="104.8">3</text>
<text x="371" y="105.1">1</text>
<text x="371" y="107.6">2</text>
<text x="432" y="107.6">1</text>
<text x="168.8" y="110.1">R2N</text>
<text x="371" y="112.7">3</text>
<text x="432" y="112.7">2</text>
<text x="453.4" y="112.4">3</text>
<text x="145" y="117.8">1</text>
<text x="336.5" y="118.9">G78</text>
<text x="374.5" y="115.1">D23</text>
<text x="401.5" y="117.8">1</text>
<text x="435.5" y="117.7">R2N</text>
<text x="145" y="120.3">2</text>
<text x="145" y="125.4">3</text>
<text x="195.8" y="120.3">1</text>
<text x="195.8" y="125.4">2</text>
<text x="217.2" y="125.1">3</text>
<text x="401.5" y="122.8">2</text>
<text x="423" y="122.6">3</text>
<text x="85.3" y="129">K78</text>
<text x="101.8" y="127.9">1</text>
<text x="123.2" y="130.5">3</text>
<text x="148.4" y="127.8">D23</text>
<text x="165.3" y="130.5">1</text>
<text x="199.2" y="130.4">R2N</text>
<text x="405" y="127.8">R2N</text>
<text x="101.8" y="133">2</text>
<text x="165.3" y="135.5">2</text>
<text x="186.7" y="135.3">3</text>
<text x="371" y="135.5">1</text>
<text x="105.3" y="138">N2N</text>
<text x="168.8" y="140.5">R2N</text>
<text x="371" y="138.1">2</text>
<text x="371" y="143.2">3</text>
<text x="432" y="138.1">1</text>
<text x="432" y="143.2">2</text>
<text x="453.4" y="142.9">3</text>
<text x="464.9" y="141.7">F73</text>
<text x="145" y="148.2">1</text>
<text x="351.7" y="149.3">G86</text>
<text x="374.5" y="145.7">D23</text>
<text x="401.5" y="148.2">1</text>
<text x="435.5" y="148.2">R2N</text>
<text x="145" y="150.8">2</text>
<text x="145" y="155.9">3</text>
<text x="195.8" y="150.8">1</text>
<text x="195.8" y="155.9">2</text>
<text x="217.2" y="155.6">3</text>
<text x="347.9" y="154.4">F97_QA</text>
<text x="401.5" y="153.3">2</text>
<text x="423" y="153.1">3</text>
<text x="148.4" y="158.4">D23</text>
<text x="165.3" y="160.9">1</text>
<text x="199.2" y="160.9">R2N</text>
<text x="405" y="158.4">R2N</text>
<text x="110.4" y="162">G90</text>
<text x="165.3" y="166">2</text>
<text x="186.7" y="165.8">3</text>
<text x="168.8" y="171.1">R2N</text>
<text x="145" y="178.7">1</text>
<text x="313.7" y="179.8">N14</text>
<text x="332.8" y="179.8">CK</text>
<text x="342.4" y="179.8">QA</text>
<text x="351.7" y="174.7">G86</text>
<text x="352.1" y="177.3">F73</text>
<text x="371" y="178.7">1</text>
<text x="145" y="181.3">2</text>
<text x="195.8" y="181.3">1</text>
<text x="228.7" y="184.9">G115</text>
<text x="282.4" y="184.9">K115</text>
<text x="297.4" y="183.8">1</text>
<text x="342.3" y="184.9">QC</text>
<text x="342.4" y="182.4">QB</text>
<text x="371" y="181.3">2</text>
<text x="432" y="181.3">1</text>
<text x="145" y="186.3">3</text>
<text x="148.4" y="188.8">D23</text>
<text x="165.3" y="191.4">1</text>
<text x="195.8" y="186.3">2</text>
<text x="199.2" y="191.4">R2N</text>
<text x="217.2" y="186.1">3</text>
<text x="276.2" y="190">TSTB_BUF</text>
<text x="297.4" y="188.9">2</text>
<text x="318.8" y="186.3">3</text>
<text x="331.3" y="191.4">C41</text>
<text x="332.8" y="187.4">CL</text>
<text x="342.3" y="187.4">QD</text>
<text x="371" y="186.3">3</text>
<text x="374.5" y="188.8">D23</text>
<text x="401.5" y="191.4">1</text>
<text x="432" y="186.3">2</text>
<text x="435.5" y="191.4">R2N</text>
<text x="453.4" y="186.1">3</text>
<text x="106.3" y="197.6">H87_QA</text>
<text x="110.4" y="192.5">G92</text>
<text x="165.3" y="196.5">2</text>
<text x="186.7" y="196.3">3</text>
<text x="300.8" y="193.9">N2N</text>
<text x="339" y="192.5">G81</text>
<text x="401.5" y="196.5">2</text>
<text x="423" y="196.3">3</text>
<text x="168.8" y="201.5">R2N</text>
<text x="405" y="201.5">R2N</text>
<text x="371" y="209.2">1</text>
<text x="371" y="211.7">2</text>
<text x="432" y="211.7">1</text>
<text x="298.6" y="220.5">K82</text>
<text x="312.6" y="219.4">1</text>
<text x="334.1" y="221.9">3</text>
<text x="371" y="216.8">3</text>
<text x="374.5" y="219.3">D23</text>
<text x="401.5" y="221.9">1</text>
<text x="432" y="216.8">2</text>
<text x="435.5" y="221.9">R2N</text>
<text x="453.4" y="216.6">3</text>
<text x="298.9" y="225.5">J92</text>
<text x="312.6" y="224.4">2</text>
<text x="401.5" y="227">2</text>
<text x="423" y="226.7">3</text>
<text x="316.1" y="229.5">N2N</text>
<text x="405" y="232">R2N</text>
<text x="371" y="239.7">1</text>
<text x="371" y="242.2">2</text>
<text x="432" y="242.2">1</text>
<text x="298.9" y="250.9">J89</text>
<text x="312.6" y="249.8">1</text>
<text x="371" y="247.3">3</text>
<text x="374.5" y="249.8">D23</text>
<text x="432" y="247.3">2</text>
<text x="453.4" y="247.1">3</text>
<text x="108.7" y="253.5">H87_QD</text>
<text x="298.9" y="256">J92</text>
<text x="312.6" y="254.9">2</text>
<text x="334.1" y="252.4">3</text>
<text x="401.5" y="252.4">1</text>
<text x="401.5" y="257.5">2</text>
<text x="423" y="257.2">3</text>
<text x="435.5" y="252.3">R2N</text>
<text x="81.5" y="263.6">NOTESTA</text>
<text x="109.4" y="262.5">1</text>
<text x="130.7" y="258.7">V1N</text>
<text x="150" y="262.5">1</text>
<text x="316.1" y="260">N2N</text>
<text x="405" y="262.5">R2N</text>
<text x="83.6" y="268.7">TESTA3</text>
<text x="109.4" y="267.6">2</text>
<text x="130.9" y="265.1">3</text>
<text x="150" y="265.1">2</text>
<text x="181.7" y="264.8">Normally H87_QD</text>
<text x="188" y="268.7">K115</text>
<text x="112.9" y="272.7">N2P</text>
<text x="125.2" y="273.8">D85_Q_BUF</text>
<text x="150" y="272.7">3</text>
<text x="150" y="275.2">4</text>
<text x="371" y="270.2">1</text>
<text x="371" y="272.7">2</text>
<text x="432" y="272.7">1</text>
<text x="129.3" y="276.3">TESTA4</text>
<text x="152.3" y="280.3">G24</text>
<text x="260.8" y="281.4">J88</text>
<text x="279.5" y="281.4">A1</text>
<text x="290.8" y="281.4">X</text>
<text x="312.6" y="280.3">1</text>
<text x="371" y="277.8">3</text>
<text x="374.5" y="280.3">D23</text>
<text x="432" y="277.8">2</text>
<text x="453.4" y="277.5">3</text>
<text x="150" y="287.9">1</text>
<text x="251.8" y="284">REG_RATE6</text>
<text x="260.8" y="286.5">J75</text>
<text x="279.5" y="286.5">B1</text>
<text x="279.5" y="284">A2</text>
<text x="298.9" y="286.5">J92</text>
<text x="312.6" y="285.4">2</text>
<text x="334.1" y="282.9">3</text>
<text x="401.5" y="282.9">1</text>
<text x="401.5" y="287.9">2</text>
<text x="423" y="287.7">3</text>
<text x="435.5" y="282.8">R2N</text>
<text x="127.3" y="291.6">NOTESTA</text>
<text x="129" y="289">N91_QC</text>
<text x="150" y="290.5">2</text>
<text x="181.7" y="290.2">Normally N91_QC</text>
<text x="251.8" y="289">REG_RATE6</text>
<text x="278" y="291.7">D24</text>
<text x="279.5" y="289">B2</text>
<text x="316.1" y="290.4">N2N</text>
<text x="346.7" y="289">F61_Q</text>
<text x="405" y="293">R2N</text>
<text x="109.4" y="298.1">1</text>
<text x="150" y="298.1">3</text>
<text x="188" y="294.1">L109</text>
<text x="83.6" y="304.3">TESTA1</text>
<text x="109.4" y="303.2">2</text>
<text x="130.9" y="300.6">3</text>
<text x="150" y="300.6">4</text>
<text x="152.3" y="305.7">G24</text>
<text x="371" y="300.6">1</text>
<text x="371" y="303.2">2</text>
<text x="432" y="303.2">1</text>
<text x="112.9" y="308.2">N2P</text>
<text x="268.4" y="309.4">J75</text>
<text x="282.1" y="308.3">1</text>
<text x="312.6" y="310.8">1</text>
<text x="371" y="308.3">3</text>
<text x="374.5" y="310.8">D23</text>
<text x="432" y="308.3">2</text>
<text x="453.4" y="308">3</text>
<text x="108.8" y="314.4">E97_QD</text>
<text x="259.4" y="314.4">REG_RATE6</text>
<text x="282.1" y="313.3">2</text>
<text x="298.9" y="317">J92</text>
<text x="303.6" y="313.1">3</text>
<text x="312.6" y="315.9">2</text>
<text x="334.1" y="313.3">3</text>
<text x="401.5" y="313.3">1</text>
<text x="435.5" y="313.3">R2N</text>
<text x="109.4" y="323.5">1</text>
<text x="130.7" y="319.7">V1N</text>
<text x="150" y="323.5">1</text>
<text x="285.6" y="318.4">R2N</text>
<text x="316.1" y="320.9">N2N</text>
<text x="346.4" y="319.5">G65_Q</text>
<text x="401.5" y="318.4">2</text>
<text x="405" y="323.5">R2N</text>
<text x="423" y="318.2">3</text>
<text x="109.4" y="328.6">2</text>
<text x="130.9" y="326">3</text>
<text x="150" y="326">2</text>
<text x="181.7" y="325.8">Normally E97_QD</text>
<text x="188" y="329.7">K109</text>
<text x="112.9" y="333.6">N2P</text>
<text x="150" y="333.7">3</text>
<text x="371" y="331.1">1</text>
<text x="371" y="333.7">2</text>
<text x="406.5" y="334.8">H61</text>
<text x="150" y="336.2">4</text>
<text x="152.3" y="341.2">G24</text>
<text x="371" y="338.7">3</text>
<text x="374.5" y="341.2">D23</text>
<text x="439.5" y="354">TITLE:</text>
<text x="503" y="354">DATE:</text>
<text x="503" y="364.1">PAGE:</text>
<text x="439.5" y="370.4">BY:</text>
<text x="447.1" y="370.4">Sean Gonsalves</text>
<text x="485.2" y="370.4">REV:</text>
<text x="492.8" y="370.4">Pre</text>
</g>
</svg>
